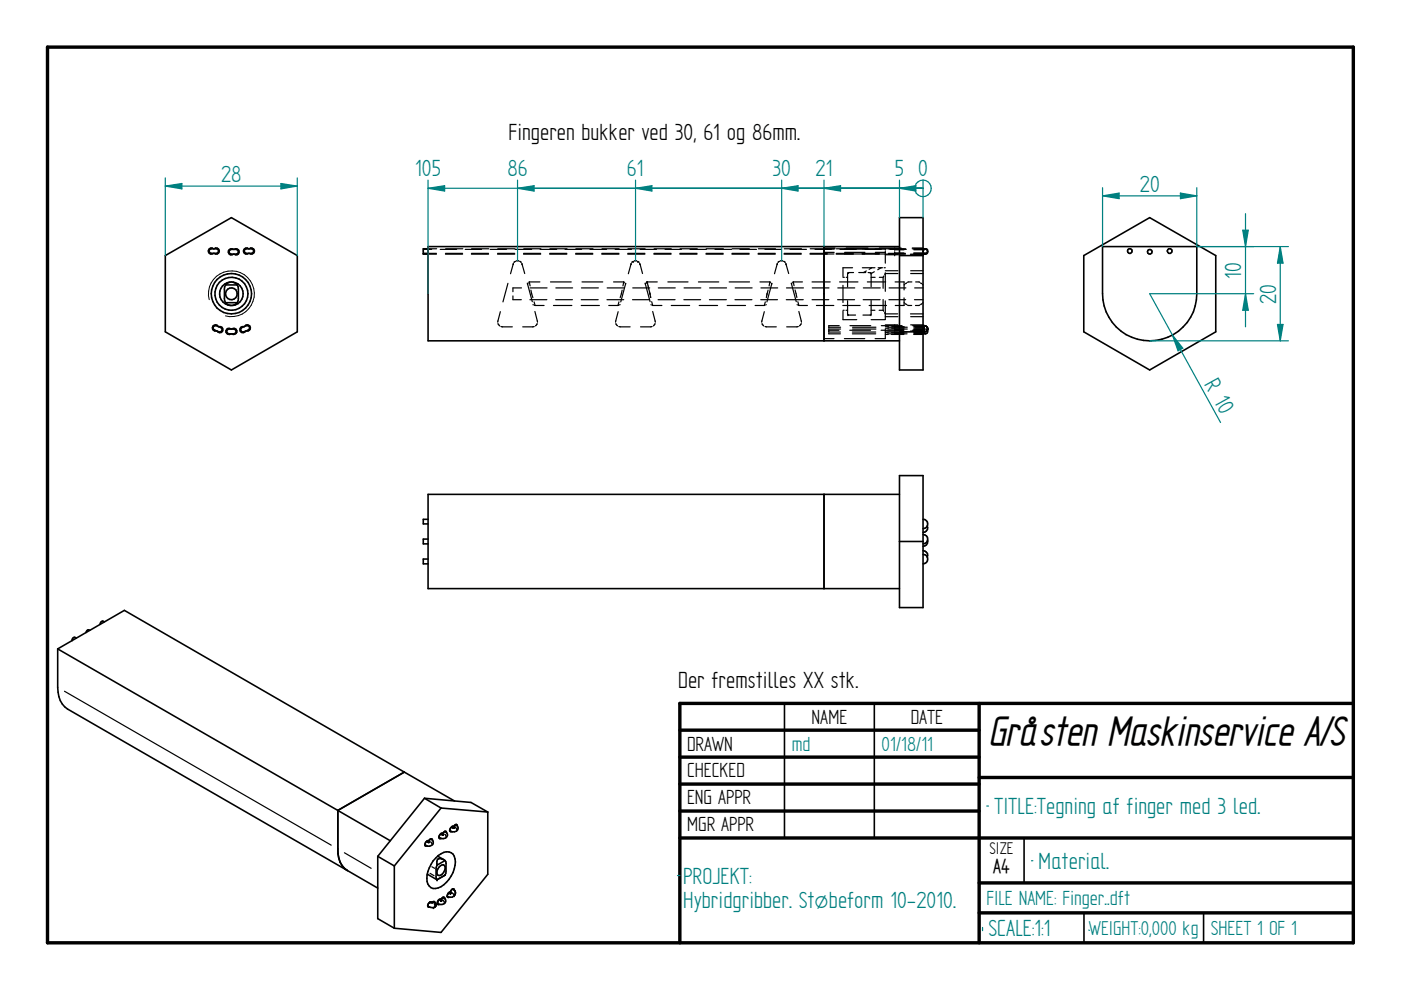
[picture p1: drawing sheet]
<svg xmlns="http://www.w3.org/2000/svg" width="297mm" height="210mm" viewBox="0 0 297 210" stroke-linecap="round" stroke-linejoin="round" font-family="sans-serif">
<path d="M10.1 10h276.8v189.9h-276.8zM144.1 154.8h63.5M207.6 149.1v50.8M286.9 149.1h-142.8v50.8M144.1 160.5h63.5M144.1 166.2h63.5M144.1 172h63.5M144.1 177.7h142.8M207.6 164.8h79.3M207.6 187.2h79.3M207.6 193.5h79.3" fill="none" stroke="#000" stroke-width=".72"/>
<g fill="none" stroke="#000" stroke-width=".34">
<path d="M35 54.2l14.1-8.1 13.9 8.1v16.2l-13.9 8-14.1-8zM44.4 53a1.78 1.78 0 0 1 1.7-.2 .5 .5 0 0 1 .2 .6 .5 .5 0 0 1-.5 .3h-1a.51 .51 0 0 1-.4-.7zM45.3 52.7a.65 .65 0 0 0-.9 .1 .65 .65 0 0 0 0 .9 .65 .65 0 0 0 .9 0M45.4 52.7a.65 .65 0 0 1 .9 .1 .65 .65 0 0 1 0 .9 .65 .65 0 0 1-.9 0M48.6 53.1l.5-.2h1a.51 .51 0 0 1 .4 .5 .51 .51 0 0 1-.4 .5h-1a.51 .51 0 0 1-.5-.8zM48.8 59.8a2.48 2.48 0 0 0-2.2 2.6 2.48 2.48 0 0 0 2.4 2.4M49.3 59.8a2.49 2.49 0 0 1 2.3 2.5 2.49 2.49 0 0 1-2.3 2.5M49.5 52.9a.66 .66 0 0 0-.9 0 .66 .66 0 0 0 0 .9 .66 .66 0 0 0 .9 .1M49.7 52.9a.64 .64 0 0 1 .8 0 .64 .64 0 0 1 0 .9 .64 .64 0 0 1-.8 .1M51.9 53a1.78 1.78 0 0 1 1.6-.2 .5 .5 0 0 1 .3 .6 .5 .5 0 0 1-.5 .3h-1a.51 .51 0 0 1-.4-.7zM52.7 52.7a.65 .65 0 0 0-.9 .1 .65 .65 0 0 0 0 .9 .65 .65 0 0 0 .9 0M52.9 52.7a.65 .65 0 0 1 .9 .1 .65 .65 0 0 1 0 .9 .65 .65 0 0 1-.9 0"/>
<path d="M89.7 53.7h1.1M90.8 52.7h-1.1v1.2h1.1M174.7 52.3v20M190.7 46.1h5v32.3h-5zM190.7 54.2h5M190.7 52.3h-99.9v20h99.9M195.7 52.7h.5a.49 .49 0 0 1 .5 .5 .49 .49 0 0 1-.5 .5h-.5M196.7 53.3a.48 .48 0 0 1-.5 .6h-.5M229.8 54.2l14-8.1 14 8.1v16.2l-14 8-14-8zM233.8 52.3h19.9v10a10 10 0 0 1-9.9 10 10 10 0 0 1-10-10zM45.4 69.1l.4-.1a1.68 1.68 0 0 1 1.3 .8 .53 .53 0 0 1-.7 .6 1.17 1.17 0 0 1-1.2-1.1zM46.3 69.2a.65 .65 0 0 0-.9-.3 .65 .65 0 0 0-.3 .9 .65 .65 0 0 0 .8 .3"/>
<path d="M46.4 69.3a.64 .64 0 0 1 .8 .3 .64 .64 0 0 1-.3 .8 .64 .64 0 0 1-.8-.2M47.8 64.2a1.57 1.57 0 0 0 2.5 0M47.8 60.4a5.8 5.8 0 0 0-.2 3.4l.2 .4M47.8 60.4a1.5 1.5 0 0 1 2.5 0M47.8 60.4h2.5M47.8 64.2h2.5M48.1 70l.5-.2h1a.51 .51 0 0 1 .5 .5 .51 .51 0 0 1-.5 .5h-1a.51 .51 0 0 1-.5-.8zM49 69.8a.66 .66 0 0 0-.9 0 .66 .66 0 0 0 0 .9 .66 .66 0 0 0 .9 .1M49.1 69.8a.66 .66 0 0 1 .9 0 .66 .66 0 0 1 0 .9 .66 .66 0 0 1-.9 .1M50.3 60.4a5.8 5.8 0 0 1 .2 3.4l-.2 .4M51.1 69.6l1.1-.6h.3a.48 .48 0 0 1 .4 .5 .48 .48 0 0 1-.3 .5 1.4 1.4 0 0 1-1.4 .3l-.2-.5zM51.7 69.3a.64 .64 0 0 0-.8 .3 .64 .64 0 0 0 .3 .8 .64 .64 0 0 0 .9-.2"/>
<path d="M51.9 69.2a.65 .65 0 0 1 .8-.3 .65 .65 0 0 1 .3 .9 .65 .65 0 0 1-.8 .3M190.7 70.4h5M195.7 69l.6 .1 .3 .4M195.7 70l.1 .1M195.8 70.1h.1M196 69l.1 .1M196.6 70a.51 .51 0 0 1-.4 .8h-.5M196.6 70l-.3 .3-.6 .1M196.6 69.5v.5M196.6 69.5h.1M90.8 110.1h-1.1v1h1.1M90.8 114.3h-1.1v1h1.1"/>
<path d="M90.8 118.5h-1.1v1h1.1M174.7 104.8v20M190.7 100.8h5v28h-5zM190.7 104.8h-99.9v20h99.9M190.7 114.8h5M195.7 117.6a1 1 0 0 1 1 1 1 1 0 0 1-1 .9M195.7 116.8a1 1 0 0 1 .9 1.4M195.7 113.3a1 1 0 0 1 1 1 1 1 0 0 1-1 1M195.7 110.1a1 1 0 0 1 1 1 1 1 0 0 1-1 1M196.6 111.5a.93 .93 0 0 1-.9 1.4M196.7 114.6a1.02 1.02 0 0 1-1 1.2M12.2 137.6l14.2-8.2 70 40.4"/>
<path d="M12.2 137.6l70.6 40.7M12.2 137.6v8.2a5.1 5.1 0 0 0 2.1 4.5l65.8 38M16.2 135.3l-.3-.2a.59 .59 0 0 0-.6 .7M19 133.6h-.2a.55 .55 0 0 0-.6 .5M21.2 132.3v.1M22.1 131.9l-.3-.2a.58 .58 0 0 0-.6 .6M166.3 149.1v28.6M185.4 149.1v28.6M85.7 163.7l-14.1 8.1v8.2a4.8 4.8 0 0 0 2.1 4.6M90 169.2l9.9 .9 3.5 2.1M90 169.2l-9.9 12.4M90 169.2l3.5 2.1"/>
<path d="M90.6 178.3l.4 .1M90.8 178.3h.1M90.9 178.6h.1M90.9 178.3a.7 .7 0 0 0-.7 .3 .7 .7 0 0 0 .1 .8h.2M91.3 177.9a.77 .77 0 0 1 .6 .8 .77 .77 0 0 1-.8 .7l-1-.2M91.3 177.9h.3l.1 .2M91.3 177.9l-.4 .4M93 177.5l.3 .3h.2M93.5 171.3l9.9 .9M93.5 171.3l-9.9 12.3M93.6 176.7l.4 .1M93.8 176.7h.1"/>
<path d="M93.8 176.7a.71 .71 0 0 0-.8 .8M93.9 177h-.1M94.3 176.3l.2-.1 .2 .3M94.3 176.3l-.5 .4M94.3 176.3a.77 .77 0 0 1 .6 .8 .77 .77 0 0 1-.8 .7l-1.1-.3M95.3 176.1l.1 .2h.4M95.8 175.2l.5 .1M96.1 175.2v.1M96.1 175.3a.7 .7 0 0 0-.8 .8M96.6 174.8l.3 .1v.2M96.6 174.8l-.5 .5M96.6 174.8a.83 .83 0 0 1 .5 1.1 .83 .83 0 0 1-1.2 .5l-.6-.3"/>
<path d="M103.4 172.2v13.2l-9.9 12.3-9.9-.9M217.1 177.8v9.4M80.1 181.6v13.2l3.5 2M80.1 181.6l3.5 2M83.6 183.6v13.2M90.6 185.3l2.1 1.2M91.2 191.2l.4 .2M91.2 191.2a.74 .74 0 0 0-.3 1.2l.2-.1M91.2 191.2l.5 .3M91.3 191.2l.3 .2M91.6 191.4l.4-.3 .2 .3M91.8 191.2l.6 .4 .1 .3"/>
<path d="M92.1 191.3h.1M92.1 192.4h.1M92.3 191.5v.1M92.4 181.9a2.61 2.61 0 0 1 3.7-.8 4.9 4.9 0 0 1-.9 5.3 3.5 3.5 0 0 1-3.8 1.8 2.88 2.88 0 0 1-.7-3.4 7.5 7.5 0 0 1 1.7-2.9zM92.5 191.9h.1M92.5 191.9a.94 .94 0 0 1-1.6 .3l-.2-.1M92.7 183.4a5.4 5.4 0 0 0-.2 2.9l.2 .2M92.7 191.5l.2 .3h.3M92.8 181.5l1.3 .8M93.1 183.9a.77 .77 0 0 1 1.1-.4 1.51 1.51 0 0 1-1.3 2.1 1.21 1.21 0 0 1 .2-1.7zM93.2 190.7l.4 .1M93.5 190.6v.1"/>
<path d="M93.5 190.7a.68 .68 0 0 0-.8 .8M93.9 190.2a.82 .82 0 0 1 .5 1.1 .82 .82 0 0 1-1.1 .5l-.6-.3M94.3 190.5l-.2-.3-.6 .5M94.3 185.5h.1M94.3 185.5v.1M94.3 185.6l-1.6 .9M94.4 182.5a3.8 3.8 0 0 1 .1 2.6l-.1 .4M94.4 182.5l-.9-.5-.6 .1-.3 .6 .1 .7M94.4 182.5l-1.7 .9M94.4 185.5l-1.7 1M95.3 189.1l.2 .1M95.5 189.2h.1"/>
<path d="M96 188.5l.3 .1v.2M96 188.5l-.5 .6a.72 .72 0 0 0-.5 1.2l.2-.1M96 188.5a.88 .88 0 0 1 .3 1.4 1.21 1.21 0 0 1-1.5 .1M229.8 193.5v6.4M255.2 193.5v6.4"/>
<circle cx="239.5" cy="53.2" r=".5"/>
<circle cx="243.8" cy="53.4" r=".49"/>
<circle cx="248" cy="53.2" r=".51"/>
<circle cx="49" cy="62.3" r="1.25"/>
<circle cx="49.1" cy="62.3" r="4.3"/>
<circle cx="49.1" cy="62.3" r="3.5"/>
</g>
<path d="M250.3 40.9l3.4 .6-3.4 .6zM209.2 170.9h.4M143.6 185.6h.5M208.3 196.6v.7M218.7 182.5h.3M230.8 197.2l.2 .1" fill="none" stroke="#008080" stroke-width=".25"/>
<path d="M44.4 63.5a4.9 4.9 0 0 1 4.2-6.1 4.9 4.9 0 0 1 5.3 5.3 4.9 4.9 0 0 1-6.1 4.3" fill="none" stroke="#000" stroke-width=".21"/>
<g fill="none" stroke="#000" stroke-width=".25">
<path d="M89.7 52.9h1.8M90.8 53.7h1.7M90.8 52.7h1.8M90.8 53.9h1.7M93.3 52.9h3.5M94.4 53.7h3.7M94.4 53.9h3.7M94.5 52.7h3.6M98.6 52.9h3.5M99.9 53.7h3.7M99.9 53.9h3.7M100 52.7h3.6"/>
<path d="M103.9 52.9h3.5M105.5 53.7h3.6M105.5 53.9h3.6M105.5 52.7h3.7M108.8 55.9h.1M108.8 55.9l-.6 2.1M109.2 52.9h3.5M109.3 55.4l-.3 .2M109.5 55.3h.5M110.2 55.4l.3 .2M110.5 55.6h.1M110.7 55.9h.1"/>
<path d="M110.7 55.9l.5 2.1M111 53.7h3.6M111 53.9h3.6M111 52.7h3.7M112.2 59.8l.2 .8M112.2 59.8h2.3M112.2 59.8l-.1 .1M114.5 52.9h3.5M116.5 53.7h3.7M116.5 53.9h3.7M116.6 52.7h3.6M116.7 59.8h4.4"/>
<path d="M119.8 52.9h3.5M122 53.7h3.7M122 53.9h3.7M122.1 52.7h3.6M123.4 59.8h4.4M125.1 52.9h3.5M127.6 53.7h3.6M127.6 53.9h3.6M127.6 52.7h3.7M130.1 59.8h2.1M130.4 52.9h3.5M132.2 59.8l-.1 .8"/>
<path d="M132.2 59.8l.2 .1M133.1 53.7h3.6M133.1 53.9h3.6M133.1 52.7h3.7M133.8 55.9h.1M133.8 55.9l-.6 2.1M134 55.6h.1M134.3 55.4h.1M134.3 55.4l-.3 .2M134.5 55.3h.5M135.2 55.4h.1M135.2 55.4l.3 .2"/>
<path d="M135.5 55.6h.1M135.6 55.9h.1M135.6 55.9l.6 2.1M135.7 52.9h3.5M137.2 59.8h.1M137.2 59.8l-.1 .1M137.2 59.8l.4 1.6M137.2 59.8l.1 .4M137.2 59.8h2.2M138.6 53.7h3.7M138.6 53.9h3.7M138.7 52.7h3.6"/>
<path d="M141 52.9h3.5M141.6 59.8h4.3M144.1 53.7h3.7M144.1 53.9h3.7M144.2 52.7h3.6M146.3 52.9h3.5M148.1 59.8h4.3M149.7 53.7h3.6M149.7 53.9h3.6M149.7 52.7h3.7M151.6 52.9h3.5M154.6 59.8h4.3"/>
<path d="M155.2 53.7h3.6M155.2 53.9h3.6M155.2 52.7h3.7M156.9 52.9h3.5M160.7 53.7h3.7M160.7 53.9h3.7M160.8 52.7h3.6M161.1 59.8h2.1M162.2 52.9h3.5M163.2 59.8l.2 .1M163.2 59.8l-.1 .8M164.8 55.9h.1"/>
<path d="M164.8 55.9l-.6 2.1M165 55.6h.1M165.3 55.4l-.3 .2M165.5 55.3h.4M166.2 55.4l.3 .2M166.2 53.7h3.7M166.2 53.9h3.7M166.3 52.7h3.6M166.6 55.9h.1M166.6 55.9l.6 2.1M167.5 52.9h3.5M168.2 59.8l-.1 .1"/>
<path d="M168.2 59.8l.2 .8M168.2 59.8h1.9M171.7 53.7h3.7M171.7 53.9h3.7M171.8 52.7h5.2M172.2 59.8h3.8M172.8 52.9h3.5M174.7 53.5h2.2M174.7 53.8h2.1M174.7 52.8h2.1M174.7 52.6h2.3M177.3 53.7h3.6"/>
<path d="M177.3 53.9h3.6M177.3 52.7h14.7M178 59.8h3.9M178.1 52.9h3.5M178.7 58.8h.3M179 53.8h4.3M179 52.8h4.3M179.1 53.5h4.3M179.4 52.6h4.6M179.4 58.8h.3M179.7 58v2.8M179.8 57.8l-.1 .1"/>
<path d="M179.9 57.8h.1M179.9 57.8h1.1M180.8 56.8h-2.1v1.8M182.1 57.8h1.5M182.8 53.7h3.6M182.8 53.9h3.6M182.8 56.8h2.7M183.4 52.9h3.5M183.7 57.4l-.6 .4M183.9 59.8h3.9M184.1 57.8h.4M184.5 57.8h.1"/>
<path d="M184.6 57.8l.1 .1M184.7 57.9h.1M184.7 58v2.8M184.7 58.8h.8M184.8 56.8l-.5 .3M185.4 57.6l-.7 .4M185.5 52.8h2.2v.2M185.5 53.8h2.2M185.6 53.5h2.1M186.2 56.8h.9M186.4 52.6h4.6M186.4 58.8h.8"/>
<path d="M186.8 56.8l-.7 .4M187.2 58.8v2.3M187.4 58.5l-.2 .3M187.4 56.8h.3M187.7 53.3v.3M187.7 53.8v2M187.7 57.8v4M187.7 54h2.6M187.7 53.9h4.3M187.7 57.4h2.7M188.3 53.7h3.7M188.7 52.9h3.4"/>
<path d="M189.7 54h.1M189.7 53.8h1.9M189.7 52.6v.1M189.7 52.8v.2M189.7 53.4v.3M189.7 53.8v.1M189.7 53h2M189.7 53.6h1.9M189.7 52.8h2M189.8 59.8h1.9v1.7M190.4 58h-2.7l-.1 .2M192.2 60l-.2 .2"/>
<path d="M193 54h2.7M193 53.9h2.7M193.1 58h2.6M193.1 57.4h2.6M193.3 59.8l-.9 .1M193.4 52.7h2.3M193.4 52.6h2.3M193.7 53.8h2M193.7 53.6h2M193.8 53h1.9M193.8 52.8h1.9M193.8 53.7h1.9"/>
<path d="M194 52.9h1.9M194.1 59.8l.9 .1M195.2 60l.2 .2M195.8 53l-.1 .4M195.9 53.7l.3 .2M196 53.6l.2 .1M196.2 52.7l-.2 .1M196.2 52.9l-.4 .1-.1 .3M196.5 53l.2 .3M105.6 68.6l.3 .4M105.9 69v.1M106.1 66.1l-.6 2.2"/>
<path d="M106.2 69.2l.3 .1M106.5 69.3h2.1M107.7 60.1l-1.1 3.9M108.8 62.7v.8h1.7M110.6 61h-1.8v.8M110.8 69.3h2.2M111.8 60l1.1 4M112 60.1l-.2 .2M112.3 63.5h3.6M112.4 61h3.6M112.6 61.5l.4 1.6M113 64.6h.1"/>
<path d="M113.2 69.2l-.3 .1M113.2 64l.2 .8M113.3 64.7l.1 .1M113.4 66l.6 2.3M113.4 64.8h2M113.6 69v.1M113.9 68.6l-.3 .4M117.3 64.8h3.9M117.8 63.5h3.6M117.9 61h3.5M123.2 63.5h3.6M123.2 64.8h3.9"/>
<path d="M123.3 61h3.6M128.7 63.5h3.5M128.7 61h3.6M129.1 64.8h1.9M130.6 68.6l.3 .4M130.9 69v.1M131.1 66.1l-.6 2.2M131.1 64.7l-.1 .1M131.2 69.2l2.4 .1M131.2 64l-.2 .8M131.5 64.6h-.2M131.9 61.5l-.4 1.6"/>
<path d="M132.5 60.1l.2 .1M132.7 60.1l-1.1 3.9M134.1 63.5h3.6M134.2 61h3.5M136.8 60l1 4M136.9 60.1l-.1 .1 .1-.1M137.6 61.5l.2 .8M137.7 61.8l.1 .5M137.8 62.3l.2 .8-.1-.2M137.8 62.3l.1 .2M138 64.6h.1M138.2 64l.2 .8"/>
<path d="M138.3 69.2l-2.5 .1M138.3 64.7l.1 .1M138.4 66l.5 2.3M138.4 64.8h1.9M138.9 68.6l-.3 .5M139.5 63.5h3.6M139.6 61h3.6M142.3 64.8h3.9M145 63.5h3.5M145 61h3.6M148.2 64.8h3.9M150.4 63.5h3.6"/>
<path d="M150.4 61h3.6M154.2 64.8h3.9M155.8 63.5h3.6M155.9 61h3.6M160.1 64.8h1.9M161.3 63.5h3.5M161.3 61h3.6M161.6 68.6l.3 .4M161.9 69v.1M162 66.1l-.5 2.2M162.2 64.7l-.2 .1M162.2 69.2l2.4 .1"/>
<path d="M162.3 64l-.3 .8M162.5 64.6h-.2M162.6 62.5v.1M162.6 62.3l-.1 .8M162.6 62.3v.1M162.9 61.5l-.3 .8M163.5 60.1l.2 .1M163.7 60.1l-1.1 3.9M166.7 63.5h3.6M166.7 61h3.6M167.8 60l1 4M167.9 60.1l-.1 .1"/>
<path d="M168.6 61.5l.3 1.6M169 64.6h.1M169.2 64l.2 .8M169.2 69.2l-2.4 .1M169.2 64.7l.2 .1M169.4 66l.5 2.3M169.4 64.8h1.8M169.5 69v.1M169.9 68.6l-.4 .4M172.2 63.5h3.5M172.2 61h3.6M173.1 64.8h3.7"/>
<path d="M174.7 71.8h2.1M175.7 69.4h2.5M175.7 70.4h2.5M175.7 69v.1M175.7 69.3v.3M175.7 69.8v.3M175.7 70.2v.2M175.7 70.7v.1h2.5M175.7 69.8h2.5M175.7 69h2.2M175.7 70h2.2M177.6 63.5h3.6"/>
<path d="M177.6 61h3.6M178.7 64.8h3.7M178.7 60.5v3.6M178.7 66v1.8h2.9M178.7 65.8h.3M179 71.8h4.3M179.4 65.8h.3M179.7 66.6h.1M179.7 63.8v2.8M179.7 66.7h.1M179.8 66.7h.1M179.9 66.8h1.5"/>
<path d="M180.2 70h4.4M180.2 69h4.4M180.7 70.4h5M180.7 70.8h5M180.8 69.4h4.9M180.8 69.8h4.9M183 66.8h1.5M183 63.5h3.6M183 61h3.6M184.3 64.8h3.7M184.5 66.8h.1M184.7 66.7h.1"/>
<path d="M184.7 66.7l-.1 .1M184.7 63.7v2.9M184.7 65.8h.8M184.7 67.8h3M186.4 65.8h.8M186.8 70h4.4M186.9 69h4.4M187.2 63.5v2.3M187.2 65.8l.2 .2M187.5 66.3l.2 .2h2.6M187.7 63.8v3.9M187.7 69.8v2h-2.2"/>
<path d="M187.7 69.6h.7M187.7 70.9h.6M187.7 69.3h.7M187.7 70.5h.6M187.7 68.9h2.7M187.7 70.2h2.6M187.7 67.1h2.7M188.2 70.4h4.1M188.2 70.8h4.1M188.3 69.4h4.1M188.3 69.8h4.1M188.5 63.5h3.5"/>
<path d="M188.5 61h3.6M189 70.9h2.6M189 70.5h2.6M189.1 69.6h2.6M189.1 69.3h2.6M189.7 69.8h1.9M189.7 69.3h2M189.7 68.9v.1M189.7 69.1v.5M189.7 69.9v.3M189.7 70.4v.3M189.7 70.8v.1"/>
<path d="M189.7 70.7h2M189.7 70.1h1.9M191.7 63.2v1.6h-1.9M191.7 64.2l.1 .1M191.8 60.3l-.1 .1M192 64.4l.2 .2M192.4 64.7l.9 .1M193 70.2h2.7M193 66.5h2.7M193.1 68.9h2.6M193.1 67.1h2.6M193.5 70h2.2"/>
<path d="M193.5 69h2.2M193.7 69.8h2M193.7 70.1h2M193.7 70.9h2M193.7 70.5h2M193.8 69.3h1.9M193.8 70.7h1.9M193.8 69.6h1.9M193.9 63.5h1.8M193.9 61h1.8M194.1 70.4h1.6M194.1 70.8h1.6"/>
<path d="M194.1 69.4h1.8M194.1 69.8h1.8M195 64.7l-.9 .1M195.4 64.4l-.2 .2M195.6 60.3l.1 .1M195.7 69.6h.1M195.7 69.4h.1M195.7 64.2l-.1 .1M195.7 70.1v.3M195.7 69.9h.1M195.7 69.6v.2M195.7 69.5v.1"/>
<path d="M195.7 69.8v.1M195.7 69.9l.2 .2M195.8 70h.1M195.8 69.4v.1M195.9 69.4h.1M195.9 70.1h.1M195.9 70.7l.3 .1M196 69.8l-.3 .3M196.1 69.8h.1M196.3 69.8l.3 .2M15.3 135.8h.1M21.2 132.3l.1 .1"/>
<path d="M13.7 146.6l56.5 32.6M90.1 179l.1 .1M90.3 179.2h.1M90.5 178.4l-.2 .3M91 178.4h-.1M91.3 178l-.3 .2M91.3 178.5l.3 .4M93 177.4l.2 .1M93.3 177.6v.1M93.5 176.8l-.3 .4M94 176.8h-.1M94.2 176.4l-.2 .3"/>
<path d="M94.3 176.9l.3 .4M95.3 175.9l.2 .1M95.5 176.1v.1M95.8 175.4l-.3 .4M96.3 175.3h.1M96.6 175h.1M96.6 175.4l.3 .5M96.6 175l-.3 .2M73 180.8l5.7 3.3M90.7 191.8h.1M90.8 191.9v.2M91.2 191.3h.1"/>
<path d="M91.2 185.2l.8 .5M91.2 191.3l-.3 .3M91.6 183.8l.6 .3M91.9 192.4h.1M91.9 191.3l-.2 .1M92 191.6l.1 .6M92.7 191.3l.1 .2M92.9 191.2h.1M92.9 191.6h.1M93.1 190.8l-.2 .4M93.6 190.8h.1M93.9 190.4h.1"/>
<path d="M93.9 190.4l-.2 .2M93.9 190.9l.3 .4M94.8 190h.1M94.9 190h.1M94.9 190l.1 .2M95.2 189.3l-.2 .4M95.8 189.3l.4 .4M95.9 188.6l-.3 .4M96.3 189.9h.1"/>
</g>
<g fill="#000">
<circle cx="195.7" cy="70" r=".17"/>
<circle cx="195.7" cy="69" r=".17"/>
<circle cx="195.9" cy="70.1" r=".17"/>
<circle cx="196.6" cy="69.4" r=".17"/>
<circle cx="196.7" cy="69.7" r=".17"/>
<circle cx="90.8" cy="178.4" r=".17"/>
<circle cx="90.9" cy="178.4" r=".17"/>
<circle cx="91" cy="178.4" r=".17"/>
<circle cx="93.8" cy="176.8" r=".17"/>
<circle cx="93.9" cy="176.8" r=".17"/>
<circle cx="94" cy="176.8" r=".17"/>
<circle cx="96.1" cy="175.3" r=".17"/>
<circle cx="96.1" cy="175.4" r=".17"/>
<circle cx="96.2" cy="175.4" r=".17"/>
<circle cx="96.2" cy="175.3" r=".17"/>
<circle cx="96.3" cy="175.3" r=".17"/>
<circle cx="92.7" cy="186.5" r=".17"/>
<circle cx="93.4" cy="190.8" r=".17"/>
<circle cx="93.5" cy="190.8" r=".17"/>
<circle cx="93.6" cy="190.8" r=".17"/>
<circle cx="95.5" cy="189.3" r=".17"/>
<circle cx="95.5" cy="189.2" r=".17"/>
<circle cx="95.6" cy="189.2" r=".17"/>
</g>
<path d="M250.3 40.9l3.4 .6-3.4 .6z" fill="#008080"/>
<path d="M233.8 41.5l3.5-.6v1.2z" fill="none" stroke="#008080" stroke-width=".25"/>
<path d="M233.8 41.5l3.5-.6v1.2z" fill="#008080"/>
<path d="M233.8 39.8v12.5M253.7 39.8v12.5M233.8 41.5h19.9M243.8 62.3l15 27.3M248.6 71l2.2 2.8-1 .6z" fill="none" stroke="#008080" stroke-width=".25"/>
<path d="M248.6 71l2.2 2.8-1 .6z" fill="#008080"/>
<path d="M35 39.5l3.6-.6v1.1z" fill="none" stroke="#008080" stroke-width=".25"/>
<path d="M35 39.5l3.6-.6v1.1z" fill="#008080"/>
<path d="M59.6 38.9l3.4 .6-3.4 .5z" fill="none" stroke="#008080" stroke-width=".25"/>
<path d="M59.6 38.9l3.4 .6-3.4 .5z" fill="#008080"/>
<path d="M35 37.7v16.5M35 39.5h28M63 37.7v16.5M271.4 52.3l.6 3.5h-1.2z" fill="none" stroke="#008080" stroke-width=".25"/>
<path d="M271.4 52.3l.6 3.5h-1.2z" fill="#008080"/>
<path d="M270.8 68.8h1.2l-.6 3.5z" fill="none" stroke="#008080" stroke-width=".25"/>
<path d="M270.8 68.8h1.2l-.6 3.5z" fill="#008080"/>
<g fill="none" stroke="#008080" stroke-width=".25">
<path d="M190.7 38.2v7.9M190.7 39.9h5M190.7 39.9l3.5-.5v1.1zM195.7 38.2v7.9M253.7 52.3h19.5M271.4 52.3v20M243.8 72.3h29.4"/>
<circle cx="195.7" cy="39.9" r="1.76"/>
</g>
<path d="M190.7 39.9l3.5-.5v1.1z" fill="#008080"/>
<path d="M174.7 38.2v14.1M174.7 39.9h21M174.7 39.9l3.5-.5v1.1z" fill="none" stroke="#008080" stroke-width=".25"/>
<path d="M174.7 39.9l3.5-.5v1.1z" fill="#008080"/>
<path d="M165.7 38.2v17.1M165.7 39.9h30M165.7 39.9l3.5-.5v1.1z" fill="none" stroke="#008080" stroke-width=".25"/>
<path d="M165.7 39.9l3.5-.5v1.1z" fill="#008080"/>
<path d="M134.7 38.2v17.1M134.7 39.9h61M134.7 39.9l3.5-.5v1.1z" fill="none" stroke="#008080" stroke-width=".25"/>
<path d="M134.7 39.9l3.5-.5v1.1z" fill="#008080"/>
<path d="M109.7 38.2v17.1M109.7 39.9h86M109.7 39.9l3.5-.5v1.1z" fill="none" stroke="#008080" stroke-width=".25"/>
<path d="M109.7 39.9l3.5-.5v1.1z" fill="#008080"/>
<path d="M90.8 38.2v24.1M90.8 39.9h104.9M90.8 39.9l3.5-.5v1.1z" fill="none" stroke="#008080" stroke-width=".25"/>
<path d="M90.8 39.9l3.5-.5v1.1z" fill="#008080"/>
<path d="M263.5 48.8h1.2l-.6 3.5z" fill="none" stroke="#008080" stroke-width=".25"/>
<path d="M263.5 48.8h1.2l-.6 3.5z" fill="#008080"/>
<path d="M264.1 62.3l.6 3.5h-1.2z" fill="none" stroke="#008080" stroke-width=".25"/>
<path d="M264.1 62.3l.6 3.5h-1.2z" fill="#008080"/>
<path d="M253.7 52.3h12.1M264.1 45.3v24M243.8 62.3h22" fill="none" stroke="#008080" stroke-width=".25"/>
<text font-size="9.7" x="209.5" y="158">Gråsten Maskinservice A/S</text>
<g font-size="5.6">
<text x="107.8" y="29.7">Fingeren bukker ved 30, 61 og 86mm.</text>
<text x="143.8" y="146">Der fremstilles XX stk.</text>
</g>
<g font-size="5.6" fill="#008080">
<text x="46.9" y="38.6">28</text>
<text x="88" y="37.3">105</text>
<text x="107.6" y="37.3">86</text>
<text x="132.9" y="37.3">61</text>
<text x="163.8" y="37.3">30</text>
<text x="172.9" y="37.3">21</text>
<text x="189.7" y="37.3">5</text>
<text x="194.6" y="37.3">0</text>
<text x="241.7" y="40.6">20</text>
<text x="263.2" y="59.1" transform="rotate(-90 263.2 59.1)">10</text>
<text x="270.5" y="64.4" transform="rotate(-90 270.5 64.4)">20</text>
<text x="255.3" y="81.4" transform="rotate(61 255.3 81.4)">R 10</text>
<text x="210.8" y="172.6">TITLE:Tegning af finger med 3 led.</text>
<text x="220.2" y="184.2">Material.</text>
<text x="144.9" y="187.4">PROJEKT:</text>
<text x="144.9" y="192.6">Hybridgribber. Støbeform 10-2010.</text>
<text x="209.5" y="198.4">SCALE:1:1</text>
</g>
<g font-size="4.9">
<text x="172.1" y="153.4">NAME</text>
<text x="193.1" y="153.4">DATE</text>
<text x="145.7" y="159.1">DRAWN</text>
<text x="145.7" y="164.8">CHECKED</text>
<text x="145.7" y="170.6">ENG APPR</text>
<text x="145.7" y="176.3">MGR APPR</text>
</g>
<g font-size="4.9" fill="#008080">
<text x="167.8" y="159.2">md</text>
<text x="186.9" y="159.2">01/18/11</text>
<text x="209.1" y="191.9">FILE NAME: Finger..dft</text>
<text x="256.7" y="198.2">SHEET 1 OF 1</text>
</g>
<text font-size="4.8" x="210.6" y="185.2">A4</text>
<text font-size="4.8" fill="#008080" x="230.8" y="198.2">WEIGHT:0,000 kg</text>
<text font-size="4.1" x="209.8" y="181">SIZE</text>
</svg>
